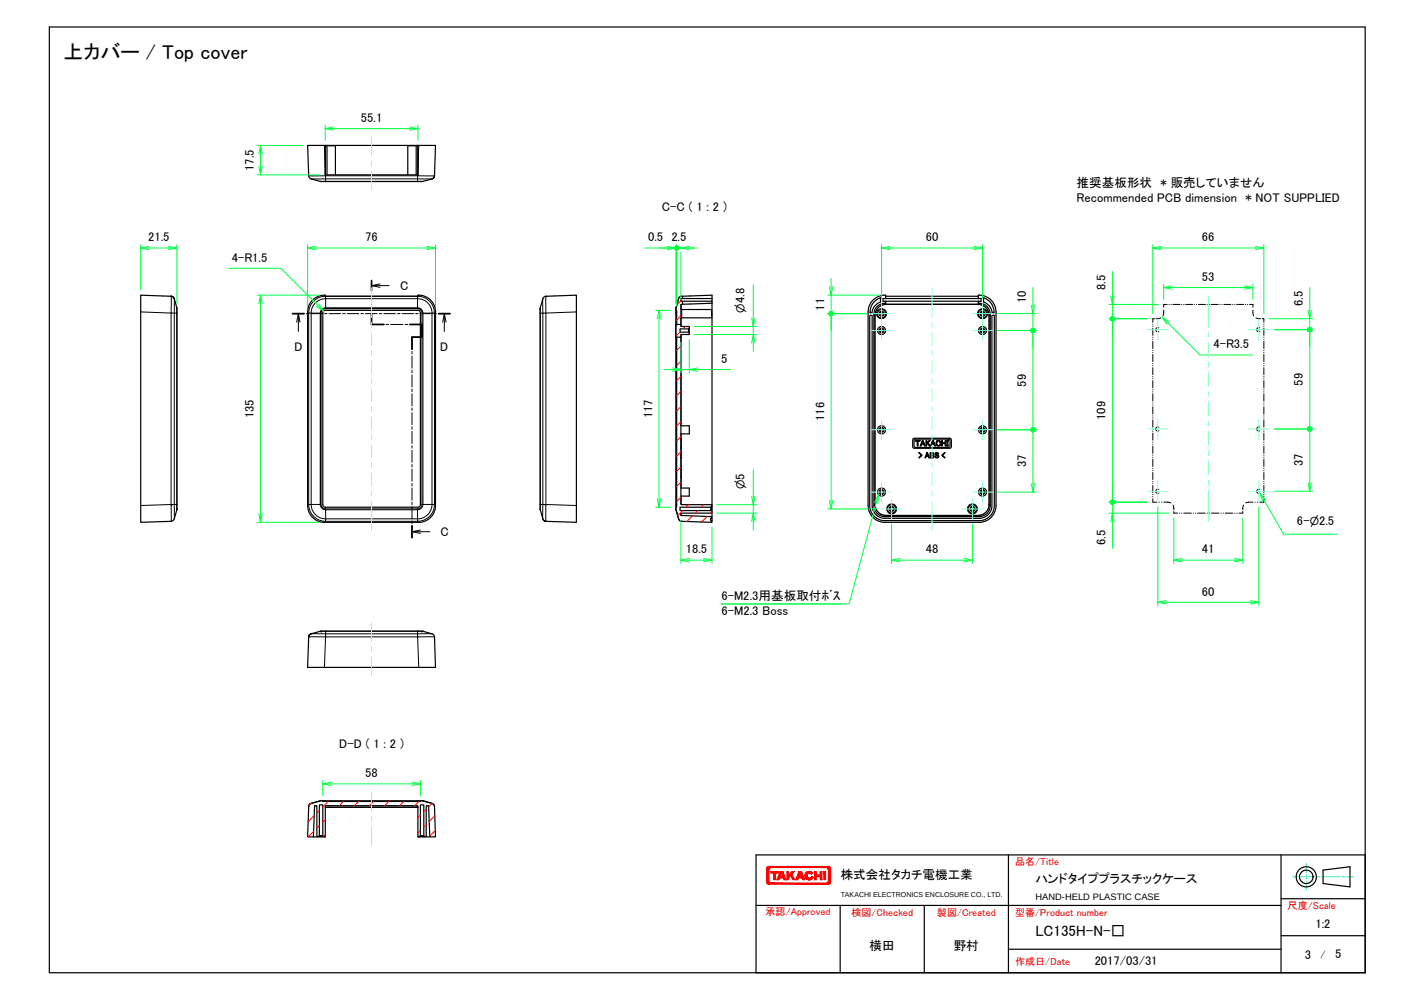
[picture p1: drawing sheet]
<svg xmlns="http://www.w3.org/2000/svg" width="297mm" height="210mm" viewBox="0 0 297 210" stroke-linecap="round" stroke-linejoin="round" font-family="sans-serif">
<g fill="none" stroke="#000" stroke-width=".21">
<path d="M65.4 37.6h25.3M67.3 38.1h1.1M68.1 30.5l.2 4.6M68.3 35.6l.1 1.3h-3.6M87.8 35.6l-.1 1.3h-19.3v1.2h19.3M88 30.5l-.2 4.6M91.3 36.9h-3.6v1.2h1.1M78 58.9v2.1M78 60h3.7M79.8 59.6l-1.8 .4 1.8 .3M29.6 65.5l6.3 .2v40.2h.7M35.9 62.2v3.5l1.2 .1v-1.2"/>
<path d="M36.6 62.7v43.2M37.2 65.8v40.1M61.4 65.9h2.5M62.3 67.6l.4-1.7 .3 1.7M62.7 65.9v3.7M64.3 65.9h.5M64.6 65.5l.2 .2v40.2h.6M65.3 65.9h2.4M67.3 65.8h.1v40.1h-.1zM68.1 62l.2 .2M68.1 65.9h.6M68.4 62.2h.1"/>
<path d="M68.4 62.2a3.5 3.5 0 0 0-3.6 3.5l2.5 .1a1.12 1.12 0 0 1 1.1-1.2v.2a.95 .95 0 0 0-1 1M69.1 65.9h2.4M72 65.9h.5M73 65.9h2.4M75.8 65.9h.5M76.8 65.9h2.4M78 61.5v.5M78 62.5v2.1M78 65v.6M78 66v2.1h2.6M79.7 65.9h.5M80.6 65.9h2.4"/>
<path d="M81.1 68.1h.5M82.1 68.1h2.5M83.5 65.9h.5M84.5 65.9h2.4M85.1 68.1h.5M86.1 68.1h2.6M86.5 73.8v.5M86.5 74.8v2.5M86.5 77.7v.6M86.5 78.7v2.6M87.3 65.9h.5M87.7 64.8a.92 .92 0 0 1 .9 1h.2a1.12 1.12 0 0 0-1.1-1.2v-2.4a3.5 3.5 0 0 1 3.6 3.5l.2-.2"/>
<path d="M87.7 62.2h-19.3v2.4h19.3v.2h-19.3M88 62l-.2 .2M88.3 65.9h2.4M88.6 65.8v40.1M88.7 70.8h-2.2v2.5M90.7 65.8l.6-.1v40.2h-.6zM91.1 65.9h.6M92.1 65.9h2.4M93 67.6l.3-1.7 .4 1.7M93.3 65.9v3.7M113.5 64.6v1.2M113.5 65.8v40.1"/>
<path d="M114 62.7v3.1h-.5M114 65.8l.7-.1v40.2h-.7zM114.7 62.2v3.5l6.4-.2M142 65.7h.1M142 64.6h.1M143.1 63.9v1M143.1 66.8v1.8M143.1 70.2v19.2M143.2 65v1.7M149.5 66h.1M183.5 66l.3 .3M183.8 66.3v39.6a2.32 2.32 0 0 0 2.3 2.4l-.2 .2"/>
<path d="M183.8 66.3h.1M183.8 66.3v39.6M185.9 63.7l.1 .1M186.1 63.9a2.27 2.27 0 0 0-2.3 2.4M186.1 63.9a2.32 2.32 0 0 0-2.3 2.4M186.1 63.9h19.3M186.1 63.9h.1M205.4 63.9a2.25 2.25 0 0 1 2.3 2.4M205.4 63.9a2.2 2.2 0 0 1 2.3 2.4M205.5 63.9h-19.4M205.7 63.7l-.2 .1M207.7 66.3v39.6"/>
<path d="M208 66l-.2 .3-.1 39.6M242.1 68.1h.1M242.1 68.5v.1M242.1 68.9v1.5M242.1 70.8v.1M242.1 71.3h.1M242.1 71.7v1.5M242.1 73.6h.1M242.1 74v.1M242.1 74.4v1.5M242.1 76.3v.1M242.1 76.8h.1"/>
<path d="M242.1 77.2v1.5M242.1 79.1h.1M242.1 79.5v.1M242.1 79.9v1.5M242.5 66.9h-.4v.8M243.4 68.9a.45 .45 0 0 0-.7 .3 .45 .45 0 0 0 .7 .4M243.8 66.8l-1 .1M244.4 65.1l-.1 1.2M245.2 63.9h-.8v.6M245.5 63.9h.1M246 63.9h.1M246.4 63.9h1.4"/>
<path d="M248.2 63.9h.1M248.6 63.9h.1M249.1 63.9h1.4M250.9 63.9h.1M251.3 63.9h.1M251.7 63.9h1.5M253.6 63.9h.1M254 63.9h.1M254.4 63.9h1.5M256.2 63.9h.1M256.7 63.9h.1M257.1 63.9h1.4"/>
<path d="M258.9 63.9h.1M259.3 63.9h.1M259.8 63.9h1.4M261.6 63.9h.1M262 63.9h.1M262.4 63.9h.8v.6M263.2 65.1l.1 1.2M263.8 66.8l1 .1M264.6 68.9a.44 .44 0 0 0-.6 .3 .44 .44 0 0 0 .6 .4M265.1 66.9h.4v.8M265.5 68.1h.1M265.5 68.5v.1"/>
<path d="M265.5 68.9v1.5M265.5 70.8v.1M265.5 71.3h.1M265.5 71.7v1.5M265.5 73.6h.1M265.5 74v.1M265.5 74.4v1.5M265.5 76.3v.1M265.5 76.8h.1M265.5 77.2v1.5M265.5 79.1h.1M265.5 79.5v.1"/>
<path d="M265.5 79.9v1.5M86.5 81.7v.5M86.5 82.7v2.5M86.5 85.7v.5M86.5 86.6v2.6M86.5 89.6v.6M86.5 90.6v2.5M86.5 93.6v.5M86.5 94.6v2.5M86.5 97.5v.6M86.5 98.5v2.6M143 93.8h.1"/>
<path d="M143 92.4h.1M143.1 91.1v.9M143.1 94.1v.9M143.1 96.2v1.8M242.1 81.8v.1M242.1 82.3h.1M242.1 82.7v1.5M242.1 84.6h.1M242.1 85v.1M242.1 85.4v1.5M242.1 87.3v.1M242.1 87.8h.1"/>
<path d="M242.1 88.2v1.5M242.1 90.1h.1M242.1 90.5v.1M242.1 91v1.4M242.1 92.8v.1M242.1 93.3h.1M242.1 93.7v1.5M242.1 95.6h.1M242.1 96v.1M242.1 96.4v1.6M242.1 98.3v.1M242.1 98.8h.1"/>
<path d="M242.1 99.2v1.5M243.4 89.7a.44 .44 0 0 0-.7 .4 .44 .44 0 0 0 .7 .4M264.6 89.7a.44 .44 0 0 0-.6 .4 .44 .44 0 0 0 .6 .4M265.5 81.8v.1M265.5 82.3h.1M265.5 82.7v1.5M265.5 84.6h.1M265.5 85v.1M265.5 85.4v1.5M265.5 87.3v.1M265.5 87.8h.1M265.5 88.2v1.5"/>
<path d="M265.5 90.1h.1M265.5 90.5v.1M265.5 91v1.4M265.5 92.8v.1M265.5 93.3h.1M265.5 93.7v1.5M265.5 95.6h.1M265.5 96v.1M265.5 96.4v1.6M265.5 98.3v.1M265.5 98.8h.1M265.5 99.2v1.5"/>
<path d="M29.6 106.2l6.3-.3v3.6M36.6 105.9v3.1M36.6 105.9h.5v1.2M64.6 106.2l.2-.3a3.6 3.6 0 0 0 3.6 3.6l-.3 .2M65.4 105.9h1.9a1.15 1.15 0 0 0 1.1 1.2v-.2M65.4 105.9v-40.4a3 3 0 0 1 3-2.8h19.3a3 3 0 0 1 3 3.1h-1.9v40.1h1.9M65.4 105.9a3 3 0 0 0 3 3.1M67.4 105.9a.95 .95 0 0 0 1 1M68.4 109h19.3v.5h-19.3zM68.4 106.9h19.3M86.5 101.5v.5M86.5 102.5v2.5"/>
<path d="M86.5 105.5v.5M86.5 106.4v2.6M86.5 109.4v.5M86.5 110.4v2.5M86.5 111.7h3.8M87.7 106.9v.2h-19.3v1.9M88.3 111.3l-1.8 .4 1.8 .3M88.6 105.9a.92 .92 0 0 1-.9 1M88.6 105.9h.2a1.15 1.15 0 0 1-1.1 1.2v1.9a3 3 0 0 0 3-3.1M91.5 106.2l-.2-.3a3.6 3.6 0 0 1-3.6 3.6l.3 .2M113.5 105.9v1.2M113.5 105.9h.5"/>
<path d="M114 105.9v3.1M121.1 106.2l-6.4-.3v3.6M142 106h.1M143.1 100.2v2.3M143.1 104.2v1.7M143.1 107.8v.5M143.1 105.9l1.4 .1M149.5 106.2h.1M183.8 105.9a2.27 2.27 0 0 0 2.3 2.3M183.8 105.9l-.3 .3M186.1 108.2l19.3 .1 .3 .2M186.1 108.2h19.3"/>
<path d="M207.7 105.9a2.25 2.25 0 0 1-2.3 2.3M208 106.2l-.2-.3a2.27 2.27 0 0 1-2.4 2.3M242.1 104.7v.8h.9M242.1 101.1h.1M242.1 101.5v.1M242.1 102v1.4M242.1 103.8v.1M242.1 104.3h.1M243.4 102.8a.44 .44 0 0 0-.7 .4 .44 .44 0 0 0 .7 .3M243.4 105.5h.1M244 105.5h.1M244.4 105.5l1.5 .1"/>
<path d="M246.4 106.1l.2 .9M246.6 107.4v.4h.7M247.7 107.8h.1M248.2 107.8h.1M248.6 107.8h1.6M250.6 107.8h.1M251.1 107.8h.1M251.6 107.8h1.5M253.5 107.8h.1M254 107.8h.1M254.5 107.8h1.5M256.4 107.8h.1"/>
<path d="M256.9 107.8h.1M257.4 107.8h1.5M259.3 107.8h.1M259.8 107.8h.1M261 107.4v.4h-.8M261.2 106.1l-.2 .9M263.1 105.5l-1.4 .1M263.6 105.5h.1M264.1 105.5h.1M264.6 102.8a.44 .44 0 0 0-.6 .4 .44 .44 0 0 0 .6 .3M265.5 104.7v.8h-.9M265.5 101.1h.1"/>
<path d="M265.5 101.5v.1M265.5 102v1.4M265.5 103.8v.1M265.5 104.3h.1M64.8 133.7h3.6l-.3 6.5M65.4 133.1h3M68.4 132.5l-1.1 .1M68.4 133.1h19.3v.6h-19.3zM87.7 132.5l-19.3 .1v.5M88.8 132.6h-1.1v.5h3M91.3 133.7h-3.6l.3 6.5M66.1 169.3h.4"/>
<path d="M68.1 175.7h.1M68.3 168.2v.1M68.4 169.3v.3M68.4 169.3h19.3v.3M87.8 168.2v.1M87.9 175.7h.1M88.8 168.2h.1M89.6 169.3h.4"/>
<circle cx="185.2" cy="65.9" r="1.06"/>
<circle cx="206.4" cy="65.9" r="1.05"/>
<circle cx="187.3" cy="106.9" r="1.06"/>
<circle cx="204.2" cy="106.9" r="1.06"/>
</g>
<g fill="none" stroke="#000" stroke-width=".25">
<path d="M10.4 5.7h276.3v198.6h-276.3zM68.3 35.1v1.6h19.5v-1.6M68.3 30.5v6.2M68.3 30.6h.1M68.7 36.7v-6.1h1.7v6.1M85.7 36.7v-6.1h1.7v6.1M87.8 30.6h.1M87.8 30.5v6.2M91.3 36.9l-.1 .2M91.3 36.9l.2-6.4h-26.9l.3 6.6 .4 .4 2 .6h21.3l2.1-.5M91.3 36.9l-.2 .4-.4 .3 .4-.3zM35.9 62.2l.5 .2 .2 .3-.2-.3z"/>
<path d="M36.1 62.2l-6.5-.2v47.7l6.5-.2 .5-.5 .6-2.1M36.6 62.7l.6 2v42.2M65.5 63.2a3.6 3.6 0 0 1 2.8-1.2v.2h19.5v-.2a3.5 3.5 0 0 1 3.7 3.5v40.7a3.5 3.5 0 0 1-3.5 3.5h-19.9a3.5 3.5 0 0 1-3.5-3.5v-40.7l.3-1.4zM68 65.3l.3-.1h19.5l.4 .2 .1 40.6-.3 .4-19.7 .1-.5-.4v-40.4zM113.5 64.8h.1M113.5 64.8l.5-2.1 .5-.5 6.6-.2v47.7l-6.4-.2M113.5 64.8v42.1M142 70.8h.1M142 68.1h.1M142 70.8h1M142 68.1h1M142 65.2v41.3"/>
<path d="M142.1 68.1v-2.9h-.1v-.5l.6-2.1 .3-.3 .5-.1v.5h-.4v.6h.4v.6h-.4v4.2M142.1 70.8v35.7h-.1v.4l.6 2.2 .3 .3 6.7 .3v-.4h-.3v-.5h.3v-.3l-6.6-.3v-.3l.2-.1h6.3v-.4l-.2-.2h-6.5v-.7h6.5l.2-.2v-.3h-6.4l-.1-.2v-35M143 68.1v.5h1.8v.3l-.2 .2h-1.8v.7h1.8l.2 .1v.3h-1.8v.6M143 64.8l.2 .2h6.3v1.7h-6.3l-.2 .2M143.2 62.2l-.6 .4-.6 2.2M143.4 62.2l6.2-.2v46.5M143.4 62.7h6.2M143.4 63.3h6.2M144.6 69.1v.7M144.8 68.9v1M149.6 63.7l-6.2 .2M182.7 66.2l.5 .1v39.9a2.71 2.71 0 0 0 2.7 2.6h19.8a2.7 2.7 0 0 0 2.6-2.4l.1-40.2 .5 .1v39.9a3.2 3.2 0 0 1-2.9 3.1h-20.4a3.2 3.2 0 0 1-2.9-3.1z"/>
<path d="M183.7 63.3l1.2-.8v.9a2.85 2.85 0 0 0-1.8 2.3h-.3v-.4a3.2 3.2 0 0 1 .9-2zM185.5 62.7h20.6v.6h-20.6zM186 63.3v.6h19.5v-.6M186 62.7v-.7a3.5 3.5 0 0 0-3.7 3.5v40.7a3.5 3.5 0 0 0 3.6 3.5h19.8a3.5 3.5 0 0 0 3.5-3.5v-40.7a3.5 3.5 0 0 0-3.7-3.5v.7M186 63.7a2.31 2.31 0 0 0-2.5 2.3v40.2a2.32 2.32 0 0 0 2.4 2.3h19.8a2.33 2.33 0 0 0 2.3-2.3v-40.2a2.34 2.34 0 0 0-2.5-2.3M186 62.2h19.5M206.6 62.5a3.2 3.2 0 0 1 2.2 3.2h-.4a2.77 2.77 0 0 0-1.8-2.3zM143 92v2.1M143 95v.1M143 89.4h1.8v1.7h-1.8M143 98v2.2M143.1 96.1l-.1 .1"/>
<path d="M143.1 95.6l-.1 .5M143.1 95.1l-.1 .5M191.8 92.2l.3-.2h7.5l.2 .3v1.6l-.3 .2h-7.6l-.2-.3zM192.1 92.3l7.2-.1 .2 .2v1.3l-.3 .3-7-.1-.2-.3zM192.3 92.5h.9v.1h-.4v1.1h-.1v-1.1h-.4zM193.1 95l.6 .6-.6 .6-.1-.1 .5-.5zM193.7 92.5h.2l.5 1.2h-.2l-.1-.4h-.5l-.1 .4h-.2zM193.8 92.7l.2 .5h-.4zM194.5 92.5h.1v.5l.6-.5h.2l-.5 .5 .5 .7h-.2l-.4-.6-.2 .1v.5h-.1zM194.7 95.1h.1l.4 1.1h-.1l-.1-.4h-.5l-.1 .4h-.1zM194.8 95.3l.1 .4h-.3zM195.4 95.1l.7 .1-.1 .4 .2 .3-.2 .2-.6 .1z"/>
<path d="M195.5 95.2h.4l.1 .2-.5 .1zM195.5 95.7h.4l.1 .2-.5 .1zM195.9 92.5h.1l.5 1.2h-.2l-.1-.4h-.5l-.1 .4h-.2zM196 92.7l.1 .5h-.3zM196.5 95.2l.3-.1 .3 .1v.2l-.5-.2v.1l.1 .2a.41 .41 0 0 1 .4 .5l-.1 .1a.4 .4 0 0 1-.4 .1 .4 .4 0 0 1-.2-.4h.1a.23 .23 0 0 0 .2 .3 .23 .23 0 0 0 .3-.2 .23 .23 0 0 0-.3-.2l-.3-.3zM196.8 92.6a.46 .46 0 0 1 .5-.1 .46 .46 0 0 1 .3 .4l-.4-.3a.48 .48 0 0 0-.4 .4 .48 .48 0 0 0 .1 .5h.3l.2-.3h.2a.52 .52 0 0 1-.7 .5 .52 .52 0 0 1-.3-.8zM197.8 92.5h.2v.5h.5v-.5h.2v1.2h-.2v-.6h-.5v.6h-.2zM197.8 95.6l.6-.6-.5 .6 .5 .6zM198.9 92.5h.3v1.2h-.3zM36 105.9h.1M37.2 106.9h.1M113.5 106.9h.1"/>
<path d="M113.5 106.9l.5 2.1M114 109l.3 .4 .4 .1-.4-.1zM114.5 109.4l.2 .1M114.6 105.9h.1M142 106.9l.6 2.2 .6 .4M143 102.5h1.8v1.7h-1.8M149.3 106.5v.7M149.5 106.3v1.1M149.6 108.8v.5M64.9 133.6l-.1 .1zM64.9 133.4l-.1 .3 .1-.3 .5-.3zM67.4 132.5h.1"/>
<path d="M67.4 132.5h21.2M67.4 132.5l-2 .6M68.4 133.7h.1M87.7 133.7h.1M88.6 132.5h.1M88.6 132.5l2.2 .6 .4 .4 .3 6.7h-26.9l.2-6.5M65 168.9l.4-.2-.4 .3-.2 .4zM65.1 168.9l2.3-.7h.4v.1h20.5v-.1h.5l2 .5 .4 .5 .3 6.5h-1.2l-.3-6.5h-.4l-.1 .2v6.3h-.3l-.2-.2v-6.5h-.7v6.5l-.2 .2h-.3l-.1-6.5h-19.3l-.1 6.5h-.3l-.2-.2v-6.5h-.7v6.5l-.2 .2h-.3v-6.3l-.1-.2h-.4l-.3 6.5h-1.2l.2-6.3zM66.9 175.7h1.1M67.1 175.5h.7M67.4 168.2l-2 .5M67.8 168.2h20.5"/>
<path d="M68.3 175.7h-2.5M68.3 169.6h19.5M87.8 175.7h2.5M88.1 175.7h1.1M88.3 175.5h.7M88.6 168.2l2.2 .5 .3 .3 .2 .4M211.8 179.5v24.8M269.1 179.5v24.8M286.7 179.5h-127.9v24.8h127.9M158.8 190.1h110.3M176.5 190.1v14.2M194.1 190.1v14.2"/>
<path d="M211.8 199.3h57.3M269.1 196.5h17.6M269.1 188.7h17.6M277.9 182.7l5.7-.7v4.3l-5.7-.8z"/>
<circle cx="185.2" cy="69.4" r=".85"/>
<circle cx="185.2" cy="65.9" r=".88"/>
<circle cx="185.2" cy="69.4" r=".33"/>
<circle cx="185.2" cy="65.9" r=".53"/>
<circle cx="185.2" cy="65.9" r=".35"/>
<circle cx="185.2" cy="69.4" r=".52"/>
<circle cx="206.4" cy="65.9" r=".89"/>
<circle cx="206.4" cy="69.4" r=".85"/>
<circle cx="206.4" cy="65.9" r=".35"/>
<circle cx="206.4" cy="65.9" r=".53"/>
<circle cx="206.4" cy="69.4" r=".51"/>
<circle cx="206.4" cy="69.4" r=".33"/>
<circle cx="185.2" cy="90.3" r=".85"/>
<circle cx="185.2" cy="90.3" r=".52"/>
<circle cx="185.2" cy="90.3" r=".34"/>
<circle cx="206.4" cy="90.3" r=".84"/>
<circle cx="206.4" cy="90.2" r=".51"/>
<circle cx="206.4" cy="90.3" r=".33"/>
<circle cx="185.2" cy="103.3" r=".86"/>
<circle cx="185.2" cy="103.3" r=".33"/>
<circle cx="185.2" cy="103.3" r=".51"/>
<circle cx="187.3" cy="106.9" r=".53"/>
<circle cx="187.3" cy="106.9" r=".88"/>
<circle cx="187.3" cy="106.9" r=".34"/>
<circle cx="204.2" cy="106.9" r=".35"/>
<circle cx="204.2" cy="106.9" r=".53"/>
<circle cx="204.3" cy="106.9" r=".88"/>
<circle cx="206.4" cy="103.3" r=".85"/>
<circle cx="206.4" cy="103.3" r=".33"/>
<circle cx="206.4" cy="103.3" r=".51"/>
<circle cx="274.4" cy="184.1" r="1.41"/>
<circle cx="274.4" cy="184.1" r="2.13"/>
</g>
<g fill="#f00" stroke="#f00" stroke-width=".21">
<path d="M174 182.6l.5 2.6-.5-.2z"/>
<path d="M174 185l.5 .2-.5-.1z"/>
<path d="M174 185.1l.5 .1z"/>
<path d="M173.9 185.2l.5 .2-.5-.1z"/>
<path d="M173.9 185.2l.5 .1v.1z"/>
<path d="M173.9 185.2h.6l-.1 .1z"/>
<path d="M173.8 185.4l.4 .2z"/>
<path d="M173.9 185.3l.4 .2-.1 .1z"/>
<path d="M173.9 185.3l.5 .1-.1 .1z"/>
<path d="M173.7 185.4l.3 .3z"/>
<path d="M173.8 185.4l.3 .3z"/>
<path d="M173.8 185.4l.4 .2-.1 .1z"/>
<path d="M173.5 185.4l.5 .3z"/>
<path d="M161.9 185.4h11.6l.5 .3z"/>
<path d="M161.5 185.7l.4-.3 12.1 .3z"/>
<path d="M161.5 185.7l.4-.3z"/>
<path d="M161.7 185.4h.1l-.3 .3z"/>
<path d="M161.3 185.6l.4-.2z"/>
<path d="M161.3 185.6l.4-.2-.3 .3z"/>
<path d="M161.4 185.7l.3-.3z"/>
<path d="M161.1 185.4l.5-.1z"/>
<path d="M161.1 185.4l.5-.1-.4 .2z"/>
<path d="M161.2 185.5l.4-.2-.3 .3z"/>
<path d="M161 185.2h.6z"/>
<path d="M161 185.2h.6l-.6 .1z"/>
<path d="M161 185.3l.6-.1-.5 .2z"/>
<path d="M161 185.2l.5-.2v.1z"/>
<path d="M161.5 182.6v2.4l-.5 .2z"/>
<path d="M161 182.4l.5 .2-.5 2.6z"/>
<path d="M161 182.4l.5 .1v.1z"/>
<path d="M161 182.4h.6z"/>
<path d="M161.1 182.2l.5 .1z"/>
<path d="M161.1 182.2l.5 .2-.6-.1z"/>
<path d="M161 182.3l.6 .1h-.6z"/>
<path d="M161.3 182l.4 .2z"/>
<path d="M161.2 182.1l.1-.1 .3 .3z"/>
<path d="M161.2 182.1l.4 .2-.5-.1z"/>
<path d="M161.5 181.9l.3 .3z"/>
<path d="M161.4 182l.3 .2z"/>
<path d="M161.3 182h.1l.3 .2z"/>
<path d="M161.5 181.9l.4 .3z"/>
<path d="M161.5 181.9l12 .3h-11.6z"/>
<path d="M161.5 181.9h12.5l-.5 .3z"/>
<path d="M173.5 182.2l.5-.3z"/>
<path d="M173.7 182.2l.3-.3z"/>
<path d="M173.8 182.2l.4-.2-.3 .3z"/>
<path d="M173.8 182.2l.3-.2h.1z"/>
<path d="M174 181.9l.1 .1-.3 .2z"/>
<path d="M173.9 182.3l.5-.1z"/>
<path d="M173.9 182.3l.4-.2 .1 .1z"/>
<path d="M173.9 182.3l.3-.3 .1 .1z"/>
<path d="M173.9 182.4h.6z"/>
<path d="M173.9 182.4l.5-.1 .1 .1z"/>
<path d="M173.9 182.4l.5-.2v.1z"/>
<path d="M174 182.5l.5-.1-.5 .2z"/>
<path d="M174 182.6l.5-.2v2.8z"/>
<path d="M162.9 183.4l.6-.4v.4z"/>
<path d="M161.9 183h1.6l-.6 .4z"/>
<path d="M161.9 183l1 .4h-.4z"/>
<path d="M161.9 183l.6 .4h-.6z"/>
<path d="M162.5 183.4l.4 1.4h-.4z"/>
<path d="M162.5 183.4h.4v1.4z"/>
<path d="M163.9 184h.5l.1 .4z"/>
<path d="M164.4 184l.7 .8-.6-.4z"/>
<path d="M164.4 183l.7 1.8-.7-.8z"/>
<path d="M163.8 183l.4 .4-.3 .6z"/>
<path d="M163.8 183l.1 1-.7 .8z"/>
<path d="M163.9 184l-.1 .4-.6 .4z"/>
<path d="M163.2 184.8l.6-.4-.2 .4z"/>
<path d="M163.8 183h.6l-.2 .4z"/>
<path d="M164.4 183v1l-.2-.6z"/>
<path d="M163.9 184l.6 .4h-.7z"/>
<path d="M164.5 184.4l.6 .4h-.5z"/>
<path d="M166.3 183.6l.3 1.2-.6-.9z"/>
<path d="M165.7 183.8l.6-.2-.3 .3z"/>
<path d="M165.7 183.8l.3 .1-.3 .4z"/>
<path d="M165.7 183.8v.5l-.4 .5z"/>
<path d="M165.7 184.3v.5h-.4z"/>
<path d="M166.3 183.6l.7 1.2h-.4z"/>
<path d="M166.3 183h.6l-.6 .6z"/>
<path d="M166.3 183v.6l-.6 .2z"/>
<path d="M165.3 183h.4v.8z"/>
<path d="M165.3 183l.4 .8-.4 1z"/>
<path d="M167.9 184h.4l.2 .4z"/>
<path d="M168.3 184l.7 .8-.5-.4z"/>
<path d="M168.4 183l.6 1.8-.7-.8z"/>
<path d="M167.8 183l.3 .4-.2 .6z"/>
<path d="M167.8 183l.1 1-.7 .8z"/>
<path d="M167.9 184l-.2 .4-.5 .4z"/>
<path d="M167.2 184.8l.5-.4-.1 .4z"/>
<path d="M167.8 183h.6l-.3 .4z"/>
<path d="M168.4 183l-.1 1-.2-.6z"/>
<path d="M167.9 184l.6 .4h-.8z"/>
<path d="M168.5 184.4l.5 .4h-.4z"/>
<path d="M170.4 183.5l.3-.2z"/>
<path d="M170.6 183.3l-.2 .2z"/>
<path d="M170.3 183.5l.3-.2z"/>
<path d="M170.5 183.2l-.2 .3z"/>
<path d="M170.3 183.4l.2-.2z"/>
<path d="M170.5 183.1l-.2 .3z"/>
<path d="M170.4 183.1l-.2 .3z"/>
<path d="M170.3 183l-.1 .4z"/>
<path d="M170.2 183v.4z"/>
<path d="M170.2 183l-.1 .3z"/>
<path d="M170.1 183v.3z"/>
<path d="M170 183v.3z"/>
<path d="M169.9 183l.1 .3z"/>
<path d="M169.8 183l.1 .3z"/>
<path d="M169.8 183v.3z"/>
<path d="M169.7 183l.1 .3z"/>
<path d="M169.7 183l.1 .4z"/>
<path d="M169.6 183.1l.2 .3z"/>
<path d="M169.5 183.1l.2 .3z"/>
<path d="M169.4 183.2l.3 .2z"/>
<path d="M169.4 183.2l.2 .3z"/>
<path d="M169.3 183.3l.3 .2z"/>
<path d="M169.3 183.3l.3 .3z"/>
<path d="M169.2 183.4l.4 .2z"/>
<path d="M169.2 183.5l.3 .1z"/>
<path d="M169.2 183.5l.3 .2z"/>
<path d="M169.1 183.5l.4 .2z"/>
<path d="M169.1 183.6l.4 .2z"/>
<path d="M169.1 183.7l.4 .1z"/>
<path d="M169.1 183.7l.4 .1h-.4z"/>
<path d="M169.1 183.8l.4 .1z"/>
<path d="M169.1 183.9h.4z"/>
<path d="M169.1 184l.4-.1z"/>
<path d="M169.1 184h.4z"/>
<path d="M169.1 184.1l.4-.1z"/>
<path d="M169.1 184.2l.4-.1z"/>
<path d="M169.2 184.3l.3-.2z"/>
<path d="M169.2 184.3l.4-.1-.3 .2z"/>
<path d="M169.3 184.4l.3-.2z"/>
<path d="M169.3 184.4l.3-.1z"/>
<path d="M169.3 184.5l.3-.2z"/>
<path d="M169.6 184.3l-.2 .3z"/>
<path d="M169.4 184.6l.3-.3-.2 .3z"/>
<path d="M169.7 184.3l-.2 .3z"/>
<path d="M169.7 184.3l-.2 .4z"/>
<path d="M169.7 184.4l-.2 .3z"/>
<path d="M169.8 184.4l-.2 .3z"/>
<path d="M169.8 184.4l-.1 .3z"/>
<path d="M169.8 184.4v.4z"/>
<path d="M169.9 184.4l-.1 .4z"/>
<path d="M169.9 184.5l-.1 .3z"/>
<path d="M169.9 184.5v.3z"/>
<path d="M169.9 184.5l.1 .3z"/>
<path d="M170 184.5l.1 .3z"/>
<path d="M170.1 184.4v.4z"/>
<path d="M170.1 184.4l.1 .4z"/>
<path d="M170.1 184.4l.2 .3z"/>
<path d="M170.2 184.4l.2 .3z"/>
<path d="M170.3 184.3l.1 .3z"/>
<path d="M170.3 184.3l.2 .3z"/>
<path d="M170.3 184.3l.3 .2z"/>
<path d="M170.3 184.3l.4 .2z"/>
<path d="M170.4 184.2l.3 .3z"/>
<path d="M170.4 184.2l.3 .2z"/>
<path d="M170.4 184.2l.4 .1z"/>
<path d="M170.4 184.1l.4 .2z"/>
<path d="M170.4 184.1l.4 .1z"/>
<path d="M171.1 183h.4v.7z"/>
<path d="M171.1 183l.4 .7-.4 1.1z"/>
<path d="M171.5 183.7v.4l-.4 .7z"/>
<path d="M171.5 184.1v.7h-.4z"/>
<path d="M171.5 183.7l.8 .4h-.8z"/>
<path d="M171.5 183.7h.8v.4z"/>
<path d="M172.3 183.7l.3 1.1-.3-.7z"/>
<path d="M172.6 183v1.8l-.3-1.1z"/>
<path d="M172.3 184.1l.3 .7h-.3z"/>
<path d="M172.3 183h.3l-.3 .7z"/>
<path d="M173 183h.4v1.8z"/>
<path d="M173 183l.4 1.8h-.4z"/>
</g>
<path d="M271.5 184.1h1.5M273.3 184.1h.7M274.4 181.3v1.9M274.4 183.7v.9M274.4 185.1v1.9M274.4 184.1h2.8M277.6 184.1h.7M278.6 184.1h2.8M281.8 184.1h.7M282.9 184.1h1.4" fill="none" stroke="#0ff" stroke-width=".21"/>
<path d="M78 58.9v2.1M61.4 65.9h2.5M78 66v2.1h2.6M86.1 68.1h2.6v2.7h-2.2v2.5M92.1 65.9h2.4M86.5 110.4v2.5" fill="none" stroke="#000" stroke-width=".36"/>
<g fill="none" stroke="#f00" stroke-width=".21">
<path d="M142.8 69.7l-.8 .9M143 63.2l-.8 .8M143 66.3l-.9 .9M143 79l-.9 .9M143 75.9l-.9 .9M143 72.7l-.9 .9M144 68.6l-.5 .5M143 98.1l-.9 .9M143 94.9l-.9 .9M143 91.7l-.9 .9M143 88.6l-.9 .8M143 85.4l-.9 .9"/>
<path d="M143 82.2l-.9 .9M143 104.4l-.9 .9M143 101.3l-.9 .8M143.4 107.2l-1.1 1.1M144.6 106l-.5 .5M145.4 108.3l-1.1 1.2M146.6 107.2l-.6 .6M147.8 106l-.5 .5M148.5 108.5l-1.1 1.1M149.5 107.5l-.3 .3M65.4 168.7l-.5 .6M65.9 174.6l-1.2 1.1"/>
<path d="M66 171.3l-1.3 1.3M67.1 173.4l-.5 .5M67.1 170.2l-.5 .5M68.3 175.3l-.3 .4M68.3 172.1l-.5 .6M69 168.3l-1.2 1.2M72.1 168.3l-.8 .9M75.3 168.3l-.9 .9M78.5 168.3l-.9 .9M81.6 168.3l-.8 .9M84.8 168.3l-.9 .9M88 168.3l-.9 .9"/>
<path d="M88.3 174.4l-.5 .5M88.3 171.2l-.5 .5M89.5 173.1l-.5 .6M89.5 170l-.5 .5M90.8 168.7l-.8 .8M91.3 171.3l-1.2 1.2M91.4 174.4l-1.1 1.2"/>
</g>
<g fill="none" stroke="#01ff3f" stroke-width=".21">
<path d="M54 30.5h9.6M54 36.7h13.2M54.4 32.3l.3-1.8 .4 1.8M54.4 35l.3 1.7 .4-1.7M54.7 30.5v6.2M68.3 27h19.5M68.3 26.3v3.2M70.1 26.6l-1.8 .4 1.8 .3M86 26.6l1.8 .4-1.8 .3M87.8 26.3v3.2M29.6 52.1h7.6M29.6 51.4v9.5"/>
<path d="M31.3 51.7l-1.7 .4 1.7 .3M35.4 51.7l1.8 .4-1.8 .3M37.2 51.4v12.4M48 56.3h11l9 9M64.6 52.1h26.9M64.6 51.4v13.1M66.4 51.7l-1.8 .4 1.8 .3M89.7 51.7l1.8 .4-1.8 .3M91.5 51.4v13.1M135.4 52.1h11.2M140.2 51.7l1.8 .4-1.8 .3M142 52.9v10.9"/>
<path d="M142.1 51.4v12.7M143 52.9v10M144.8 51.7l-1.8 .4 1.8 .3M158.2 59.8v14M174.6 58.5v7.4M185.2 52.1h21.2M185.2 51.4v11.3M186.9 51.7l-1.7 .4 1.7 .3M204.6 51.7l1.8 .4-1.8 .3M206.4 51.4v11.3M233.7 57v9.9M242.1 52.1h23.4"/>
<path d="M242.1 51.4v14.5M243.9 51.7l-1.8 .4 1.8 .3M244.4 59.7v3.2M263.2 59.7v3.2M263.7 51.7l1.8 .4-1.8 .3M265.5 51.4v14.5M54 62h13.1M54.4 63.8l.3-1.8 .4 1.8M54.7 62v47.7M67 63.8l1 1.5-1.5-1M137.7 65.2h3.2M138.1 66.9l.3-1.7 .4 1.7"/>
<path d="M138.4 65.2v41.3M139.5 77.6h14M141.3 77.3l1.7 .3-1.7 .4M143 71.9v6.4M144.8 71.3v7M145.9 70.2h13M145.9 68.6h13M146.6 77.3l-1.8 .3 1.8 .4M157.9 66.8l.3 1.8 .4-1.8M157.9 72l.3-1.8 .4 1.8M173.9 62h10.9M173.9 65.9h8.1"/>
<path d="M174.2 60.2l.4 1.8 .3-1.8M174.6 66.3v40.6M209.5 69.4h8.2M209.6 65.9h8.1M216.6 64.1l.4 1.8 .3-1.8M217 60.4v9M217 69.9v19.9M232.9 66.9h8.2M232.9 63.9h10.5M233.3 62.2l.4 1.7 .3-1.7M233.7 67.4v37.6M244.1 66.6l7.9 8h11.1"/>
<path d="M244.4 60.4h18.8M245.6 67.6l-1.5-1 1 1.5M246.2 60l-1.8 .4 1.8 .3M261.4 60l1.8 .4-1.8 .3M266.5 66.9h9.3M267.7 69.2h8.1M274.7 65.2l.4 1.7 .3-1.7M275.1 60.4v8.8M275.1 69.7v19.9M158.2 98.7v12.6M209.5 90.3h8.2M217 90.7v12.6"/>
<path d="M267.7 90.1h8.1M275.1 90.5v12.7M54 109.7h13.1M54.4 107.9l.3 1.8 .4-1.8M137.7 106.5h3.2M138.1 104.7l.3 1.8 .4-1.8M143 109.3v9M143 117.6h6.6M144.8 117.3l-1.8 .3 1.8 .4M147.8 117.3l1.8 .3-1.8 .4M149.6 110.8v7.5M150.5 107.8h8.4"/>
<path d="M150.5 106h8.4M157.9 109.5l.3-1.7 .4 1.7M157.9 104.2l.3 1.8 .4-1.8M173.9 106.9h10.2M174.2 105.1l.4 1.8 .3-1.8M187.3 117.6h16.9M187.3 110v8.3M189.1 117.3l-1.8 .3 1.8 .4M202.5 117.3l1.7 .3-1.7 .4M204.2 110v8.3M209.5 103.3h8.2M216.6 101.6l.4 1.7 .3-1.7"/>
<path d="M232.9 105.5h8.2M232.9 107.8h12.6M233.3 109.5l.4-1.7 .3 1.7M233.7 105.5v9.7M243.2 106.4v20.8M246.6 117.6h14.4M246.6 108.8v9.5M248.3 117.3l-1.7 .3 1.7 .4M259.3 117.3l1.7 .3-1.7 .4M261 108.8v9.5M264.4 106.4v20.8M264.6 103.5l5 8.7h11.4"/>
<path d="M265.8 104.9l-1.2-1.4 .6 1.7M267.7 103.2h8.1M274.7 101.4l.4 1.8 .3-1.8M243.2 126.5h21.2M245 126.1l-1.8 .4 1.8 .3M262.6 126.1l1.8 .4-1.8 .3M67.8 164.6h20.5M67.8 163.9v3.2M69.6 164.3l-1.8 .3 1.8 .4M86.5 164.3l1.8 .3-1.8 .4M88.3 163.9v3.2"/>
</g>
<g fill="#01ff3f" stroke="#01ff3f" stroke-width=".21">
<path d="M234 105.2l.1 .3z"/>
<path d="M233.9 105.1l.2 .4z"/>
<path d="M233.8 105l.3 .5z"/>
<path d="M233.7 105l.4 .5z"/>
<path d="M233.6 105l.5 .5z"/>
<path d="M233.4 105.1l.7 .4z"/>
<path d="M233.3 105.2l.8 .3z"/>
<path d="M233.3 105.2l.8 .3-.8-.2z"/>
<path d="M233.3 105.3l.8 .2-.9-.1z"/>
<path d="M233.2 105.4l.9 .1h-.9z"/>
<path d="M233.2 105.5h.9l-.8 .2z"/>
<path d="M233.3 105.7l.8-.2-.8 .3z"/>
<path d="M233.3 105.8l.8-.3z"/>
<path d="M233.4 105.8l.7-.3z"/>
<path d="M233.6 105.9l.5-.4z"/>
<path d="M234.1 105.5l-.4 .4z"/>
<path d="M234.1 105.5l-.3 .4z"/>
<path d="M234.1 105.5l-.2 .3z"/>
<path d="M234.1 105.5l-.1 .2z"/>
<path d="M234.1 105.5v.1z"/>
<path d="M234 66.7l.1 .2z"/>
<path d="M233.9 66.6l.2 .3z"/>
<path d="M233.8 66.5l.3 .4z"/>
<path d="M233.7 66.5l.4 .4z"/>
<path d="M233.6 66.5l.5 .4z"/>
<path d="M233.4 66.6l.2-.1 .5 .4z"/>
<path d="M233.4 66.6l.7 .3-.8-.3z"/>
<path d="M233.3 66.6l.8 .3-.8-.2z"/>
<path d="M233.3 66.7l.8 .2h-.9z"/>
<path d="M233.2 66.9h.9l-.9 .1z"/>
<path d="M233.2 67l.9-.1-.8 .2z"/>
<path d="M233.3 67.1l.8-.2-.8 .3z"/>
<path d="M233.3 67.2l.8-.3-.7 .4z"/>
<path d="M233.4 67.3l.7-.4z"/>
<path d="M233.6 67.4l.5-.5z"/>
<path d="M234.1 66.9l-.4 .5z"/>
<path d="M234.1 66.9l-.3 .4z"/>
<path d="M234.1 66.9l-.2 .4z"/>
<path d="M234.1 66.9l-.1 .3z"/>
<path d="M234.1 66.9v.2z"/>
<path d="M275.5 89.8v.3z"/>
<path d="M275.4 89.7l.1 .4z"/>
<path d="M275.3 89.7l.2 .4z"/>
<path d="M275.1 89.6l.4 .5z"/>
<path d="M275 89.7l.5 .4z"/>
<path d="M274.9 89.7h.1l.5 .4z"/>
<path d="M274.8 89.8l.1-.1 .6 .4z"/>
<path d="M274.8 89.8l.7 .3-.8-.2z"/>
<path d="M274.7 89.9l.8 .2-.8-.1z"/>
<path d="M274.7 90l.8 .1h-.8z"/>
<path d="M274.7 90.1h.8l-.8 .2z"/>
<path d="M274.7 90.3l.8-.2-.7 .3z"/>
<path d="M274.8 90.4l.7-.3-.6 .4z"/>
<path d="M274.9 90.5l.6-.4-.5 .4z"/>
<path d="M275 90.5l.5-.4z"/>
<path d="M275.5 90.1l-.4 .4z"/>
<path d="M275.5 90.1l-.2 .4z"/>
<path d="M275.5 90.1l-.1 .3z"/>
<path d="M275.5 90.1v.2z"/>
<path d="M275.5 90.1v.1z"/>
<path d="M275.5 69v.2z"/>
<path d="M275.4 68.9l.1 .3z"/>
<path d="M275.3 68.8l.2 .4z"/>
<path d="M275.1 68.8l.4 .4z"/>
<path d="M275 68.8l.5 .4z"/>
<path d="M274.9 68.9l.1-.1 .5 .4z"/>
<path d="M274.8 68.9h.1l.6 .3z"/>
<path d="M274.8 68.9l.7 .3-.8-.1z"/>
<path d="M274.7 69.1l.8 .1h-.8z"/>
<path d="M274.7 69.2h.8l-.8 .1z"/>
<path d="M274.7 69.3l.8-.1-.8 .2z"/>
<path d="M274.7 69.4l.8-.2-.7 .3z"/>
<path d="M274.8 69.5l.7-.3-.6 .4z"/>
<path d="M274.9 69.6l.6-.4-.5 .5z"/>
<path d="M275 69.7l.5-.5z"/>
<path d="M275.5 69.2l-.4 .5z"/>
<path d="M275.5 69.2l-.2 .4z"/>
<path d="M275.5 69.2l-.1 .4z"/>
<path d="M275.5 69.2v.3z"/>
<path d="M275.5 69.2v.2z"/>
<path d="M142.5 51.8l.1 .3z"/>
<path d="M142.4 51.7l.2 .4z"/>
<path d="M142.3 51.7l.3 .4z"/>
<path d="M142.2 51.7l.4 .4z"/>
<path d="M142 51.7l.6 .4z"/>
<path d="M141.9 51.7l.7 .4z"/>
<path d="M141.8 51.8l.1-.1 .7 .4z"/>
<path d="M141.8 51.8l.8 .3-.9-.2z"/>
<path d="M141.7 51.9l.9 .2-.9-.1z"/>
<path d="M141.7 52l.9 .1-.9 .1z"/>
<path d="M141.7 52.2l.9-.1-.9 .2z"/>
<path d="M141.7 52.3l.9-.2-.8 .3z"/>
<path d="M141.8 52.4l.8-.3-.7 .4z"/>
<path d="M141.9 52.5l.7-.4z"/>
<path d="M142 52.5l.6-.4-.4 .4z"/>
<path d="M142.6 52.1l-.4 .4z"/>
<path d="M142.6 52.1l-.3 .4z"/>
<path d="M142.6 52.1l-.2 .3z"/>
<path d="M142.6 52.1l-.1 .2z"/>
<path d="M142.6 52.1v.1z"/>
<path d="M174.9 65.6l.1 .3z"/>
<path d="M174.8 65.5l.2 .4z"/>
<path d="M174.7 65.5l.3 .4z"/>
<path d="M174.6 65.4l.4 .5z"/>
<path d="M174.5 65.4l.5 .5z"/>
<path d="M174.3 65.5l.2-.1 .5 .5z"/>
<path d="M174.3 65.5l.7 .4-.8-.3z"/>
<path d="M174.2 65.6l.8 .3-.8-.2z"/>
<path d="M174.2 65.7l.8 .2-.9-.1z"/>
<path d="M174.1 65.8l.9 .1h-.9z"/>
<path d="M174.1 65.9h.9l-.8 .2z"/>
<path d="M174.2 66.1l.8-.2-.8 .3z"/>
<path d="M174.2 66.2l.8-.3-.7 .4z"/>
<path d="M174.3 66.3l.7-.4z"/>
<path d="M174.5 66.3l.5-.4z"/>
<path d="M175 65.9l-.4 .4z"/>
<path d="M175 65.9l-.3 .4z"/>
<path d="M175 65.9l-.2 .3z"/>
<path d="M175 65.9l-.1 .2z"/>
<path d="M175 65.9v.1z"/>
<path d="M217.3 90l.1 .3z"/>
<path d="M217.2 89.9l.2 .4z"/>
<path d="M217.1 89.9l.3 .4z"/>
<path d="M217 89.8l.4 .5z"/>
<path d="M216.9 89.8l.5 .5z"/>
<path d="M216.7 89.9l.2-.1 .5 .5z"/>
<path d="M216.6 90l.1-.1 .7 .4z"/>
<path d="M216.6 90l.8 .3-.8-.2z"/>
<path d="M216.6 90.1l.8 .2-.9-.1z"/>
<path d="M216.5 90.2l.9 .1h-.9z"/>
<path d="M216.5 90.3h.9l-.8 .1z"/>
<path d="M216.6 90.4l.8-.1-.8 .3z"/>
<path d="M216.6 90.6l.8-.3-.7 .3z"/>
<path d="M216.7 90.6l.7-.3z"/>
<path d="M216.9 90.7l.5-.4-.4 .4z"/>
<path d="M217.4 90.3l-.4 .4z"/>
<path d="M217.4 90.3l-.3 .4z"/>
<path d="M217.4 90.3l-.2 .3z"/>
<path d="M217.4 90.3l-.1 .2z"/>
<path d="M217.4 90.3v.1z"/>
<path d="M217.3 69.2l.1 .2z"/>
<path d="M217.2 69.1l.2 .3z"/>
<path d="M217.1 69l.3 .4z"/>
<path d="M217 69l.4 .4z"/>
<path d="M216.9 69l.5 .4z"/>
<path d="M216.7 69h.2l.5 .4z"/>
<path d="M216.6 69.1l.8 .3z"/>
<path d="M216.6 69.1l.8 .3-.8-.2z"/>
<path d="M216.6 69.2l.8 .2-.9-.1z"/>
<path d="M216.5 69.3l.9 .1-.9 .1z"/>
<path d="M216.5 69.5l.9-.1-.8 .2z"/>
<path d="M216.6 69.6l.8-.2-.8 .3z"/>
<path d="M216.6 69.7l.8-.3z"/>
<path d="M216.7 69.8l.7-.4-.5 .4z"/>
<path d="M216.9 69.8l.5-.4-.4 .5z"/>
<path d="M217.4 69.4l-.4 .5z"/>
<path d="M217.4 69.4l-.3 .4z"/>
<path d="M217.4 69.4l-.2 .4z"/>
<path d="M217.4 69.4l-.1 .3z"/>
<path d="M217.4 69.4v.1z"/>
</g>
<g fill="none" stroke="#80ffff" stroke-width=".21">
<path d="M78 28.8v4M78 33.8v1.1M78 35.9v4M78 60.4v6.3M78 67.7v1.1M78 69.9v2.7M78 73.6v1.1M78 75.8v2.7M78 79.5v1.1M183 65.9h4.3M183.1 69.4h4.2M185.2 63.8v7.7"/>
<path d="M195.8 60.4v6.3M195.8 67.7v1.1M195.8 69.9v2.7M195.8 73.6v1.1M195.8 75.8v2.7M195.8 79.5v1.1M204.2 65.9h4.3M204.3 69.4h4.2M206.4 63.8v7.7M241 69.2h4.4M243.2 67v4.4M253.8 62.2v6.5"/>
<path d="M253.8 69.8v1M253.8 71.9v3M253.8 76v1.1M253.8 78.1v3.1M262.2 69.2h4.4M264.4 67v4.4M78 81.6v2.8M78 85.4v1.1M78 87.5v2.8M78 91.3v1.1M78 93.4v2.7M78 97.2v1.1"/>
<path d="M78 99.3v2.7M183.1 90.3h4.2M185.2 88.2v4.2M195.8 81.6v2.8M195.8 85.4v1.1M195.8 87.5v2.8M195.8 91.3v1.1M195.8 93.4v2.7M195.8 97.2v1.1M195.8 99.3v2.7M204.3 90.3h4.2M206.4 88.2v4.2"/>
<path d="M241 90.1h4.4M243.2 87.9v4.4M253.8 82.2v1.1M253.8 84.3v3.1M253.8 88.4v1.1M253.8 90.5v3.1M253.8 94.6v1.1M253.8 96.7v3.1M262.2 90.1h4.4M264.4 87.9v4.4M78 103.1v1.1M78 105.2v6.3"/>
<path d="M183.1 103.3h4.2M185.2 101.2v4.2M185.2 106.9h4.2M187.3 104.7v4.3M195.8 103.1v1.1M195.8 105.2v6.3M202.1 106.9h4.3M204.2 104.7v4.3M204.3 103.3h4.2M206.4 101.2v4.2M241 103.2h4.4M243.2 100.9v4.5"/>
<path d="M253.8 100.8v1.1M253.8 103v6.5M262.2 103.2h4.4M264.4 100.9v4.5M78 130.8v3.9M78 135.8v1.1M78 137.9v4M78 166.4v4M78 171.4v1.1M78 173.5v4"/>
</g>
<path d="M183.7 105.5l.8-1.6-.1 1.8M184.5 103.9l-6.1 22.9h-26.9" fill="none" stroke="#01ff40" stroke-width=".21"/>
<text font-size="4.2" x="13.4" y="12.4">上カバー / Top cover</text>
<text font-size="3.2" x="217.5" y="196.6">LC135H-N-□</text>
<g font-size="2.6">
<text x="75.8" y="25.6">55.1</text>
<text x="53.3" y="35.9" transform="rotate(-90 53.3 35.9)">17.5</text>
<text x="226.1" y="39.3">推奨基板形状　* 販売していません</text>
<text x="139" y="44.4">C-C ( 1 : 2 )</text>
<text x="226.1" y="42.4">Recommended PCB dimension * NOT SUPPLIED</text>
<text x="31.1" y="50.7">21.5</text>
<text x="76.7" y="50.7">76</text>
<text x="136.1" y="50.7">0.5</text>
<text x="141" y="50.7">2.5</text>
<text x="194.4" y="50.7">60</text>
<text x="252.5" y="50.7">66</text>
<text x="48.7" y="55">4-R1.5</text>
<text x="252.5" y="59">53</text>
<text x="84.1" y="60.9">C</text>
<text x="156.4" y="63.7" transform="rotate(-90 156.4 63.7)">4.8</text>
<text x="173.2" y="65.3" transform="rotate(-90 173.2 65.3)">11</text>
<text x="215.6" y="63.7" transform="rotate(-90 215.6 63.7)">10</text>
<text x="232.2" y="60.9" transform="rotate(-90 232.2 60.9)">8.5</text>
<text x="273.7" y="64.3" transform="rotate(-90 273.7 64.3)">6.5</text>
<text x="61.8" y="73.7">D</text>
<text x="92.5" y="73.7">D</text>
<text x="151.5" y="76.2">5</text>
<text x="254.9" y="73.2">4-R3.5</text>
<text x="215.5" y="81.2" transform="rotate(-90 215.5 81.2)">59</text>
<text x="273.7" y="81" transform="rotate(-90 273.7 81)">59</text>
<text x="53.3" y="87.8" transform="rotate(-90 53.3 87.8)">135</text>
<text x="137.1" y="87.8" transform="rotate(-90 137.1 87.8)">117</text>
<text x="173.1" y="88.4" transform="rotate(-90 173.1 88.4)">116</text>
<text x="232.2" y="88.2" transform="rotate(-90 232.2 88.2)">109</text>
<text x="156.4" y="100.7" transform="rotate(-90 156.4 100.7)">5</text>
<text x="215.5" y="98.1" transform="rotate(-90 215.5 98.1)">37</text>
<text x="273.7" y="98" transform="rotate(-90 273.7 98)">37</text>
<text x="92.5" y="112.6">C</text>
<text x="272.4" y="110.3">6-</text>
<text x="277.1" y="110.3">2.5</text>
<text x="144" y="116.2">18.5</text>
<text x="194.4" y="116.2">48</text>
<text x="232.2" y="114.4" transform="rotate(-90 232.2 114.4)">6.5</text>
<text x="252.5" y="116.2">41</text>
<text x="252.5" y="125.1">60</text>
<text x="151.5" y="126.1">6-M2.3用基板取付ﾎﾞｽ</text>
<text x="151.5" y="129.2">6-M2.3 Boss</text>
<text x="71.3" y="157.2">D-D ( 1 : 2 )</text>
<text x="76.7" y="163.2">58</text>
<text x="176.6" y="184.7">株式会社タカチ電機工業</text>
<text x="217.5" y="185.5">ハンドタイププラスチックケース</text>
<text x="276.3" y="195">1:2</text>
<text x="182.7" y="199.6">横田</text>
<text x="200.3" y="199.6">野村</text>
<text x="229.9" y="202.7">2017/03/31</text>
<text x="274.1" y="201.3">3</text>
<text x="280.4" y="201.3">5</text>
</g>
<g font-size="2.3">
<text x="156.4" y="65.7" transform="rotate(-90 156.4 65.7)">⌀</text>
<text x="156.4" y="102.7" transform="rotate(-90 156.4 102.7)">⌀</text>
<text x="275.1" y="110.3">⌀</text>
</g>
<g font-size="2.1" fill="#f00">
<text x="213.2" y="181.7">品名/Title</text>
<text x="270.5" y="190.9">尺度/Scale</text>
<text x="160.8" y="192.2">承認/Approved</text>
<text x="178.8" y="192.3">検図/Checked</text>
<text x="196.8" y="192.3">製図/Created</text>
<text x="213.2" y="192.3">型番/Product number</text>
<text x="213.2" y="202.6">作成日/Date</text>
</g>
<text font-size="2.1" x="277.4" y="201.1">/</text>
<text font-size="2" x="217.5" y="189.1">HAND-HELD PLASTIC CASE</text>
<text font-size="1.5" x="176.6" y="188.4">TAKACHI ELECTRONICS ENCLOSURE CO., LTD.</text>
</svg>
